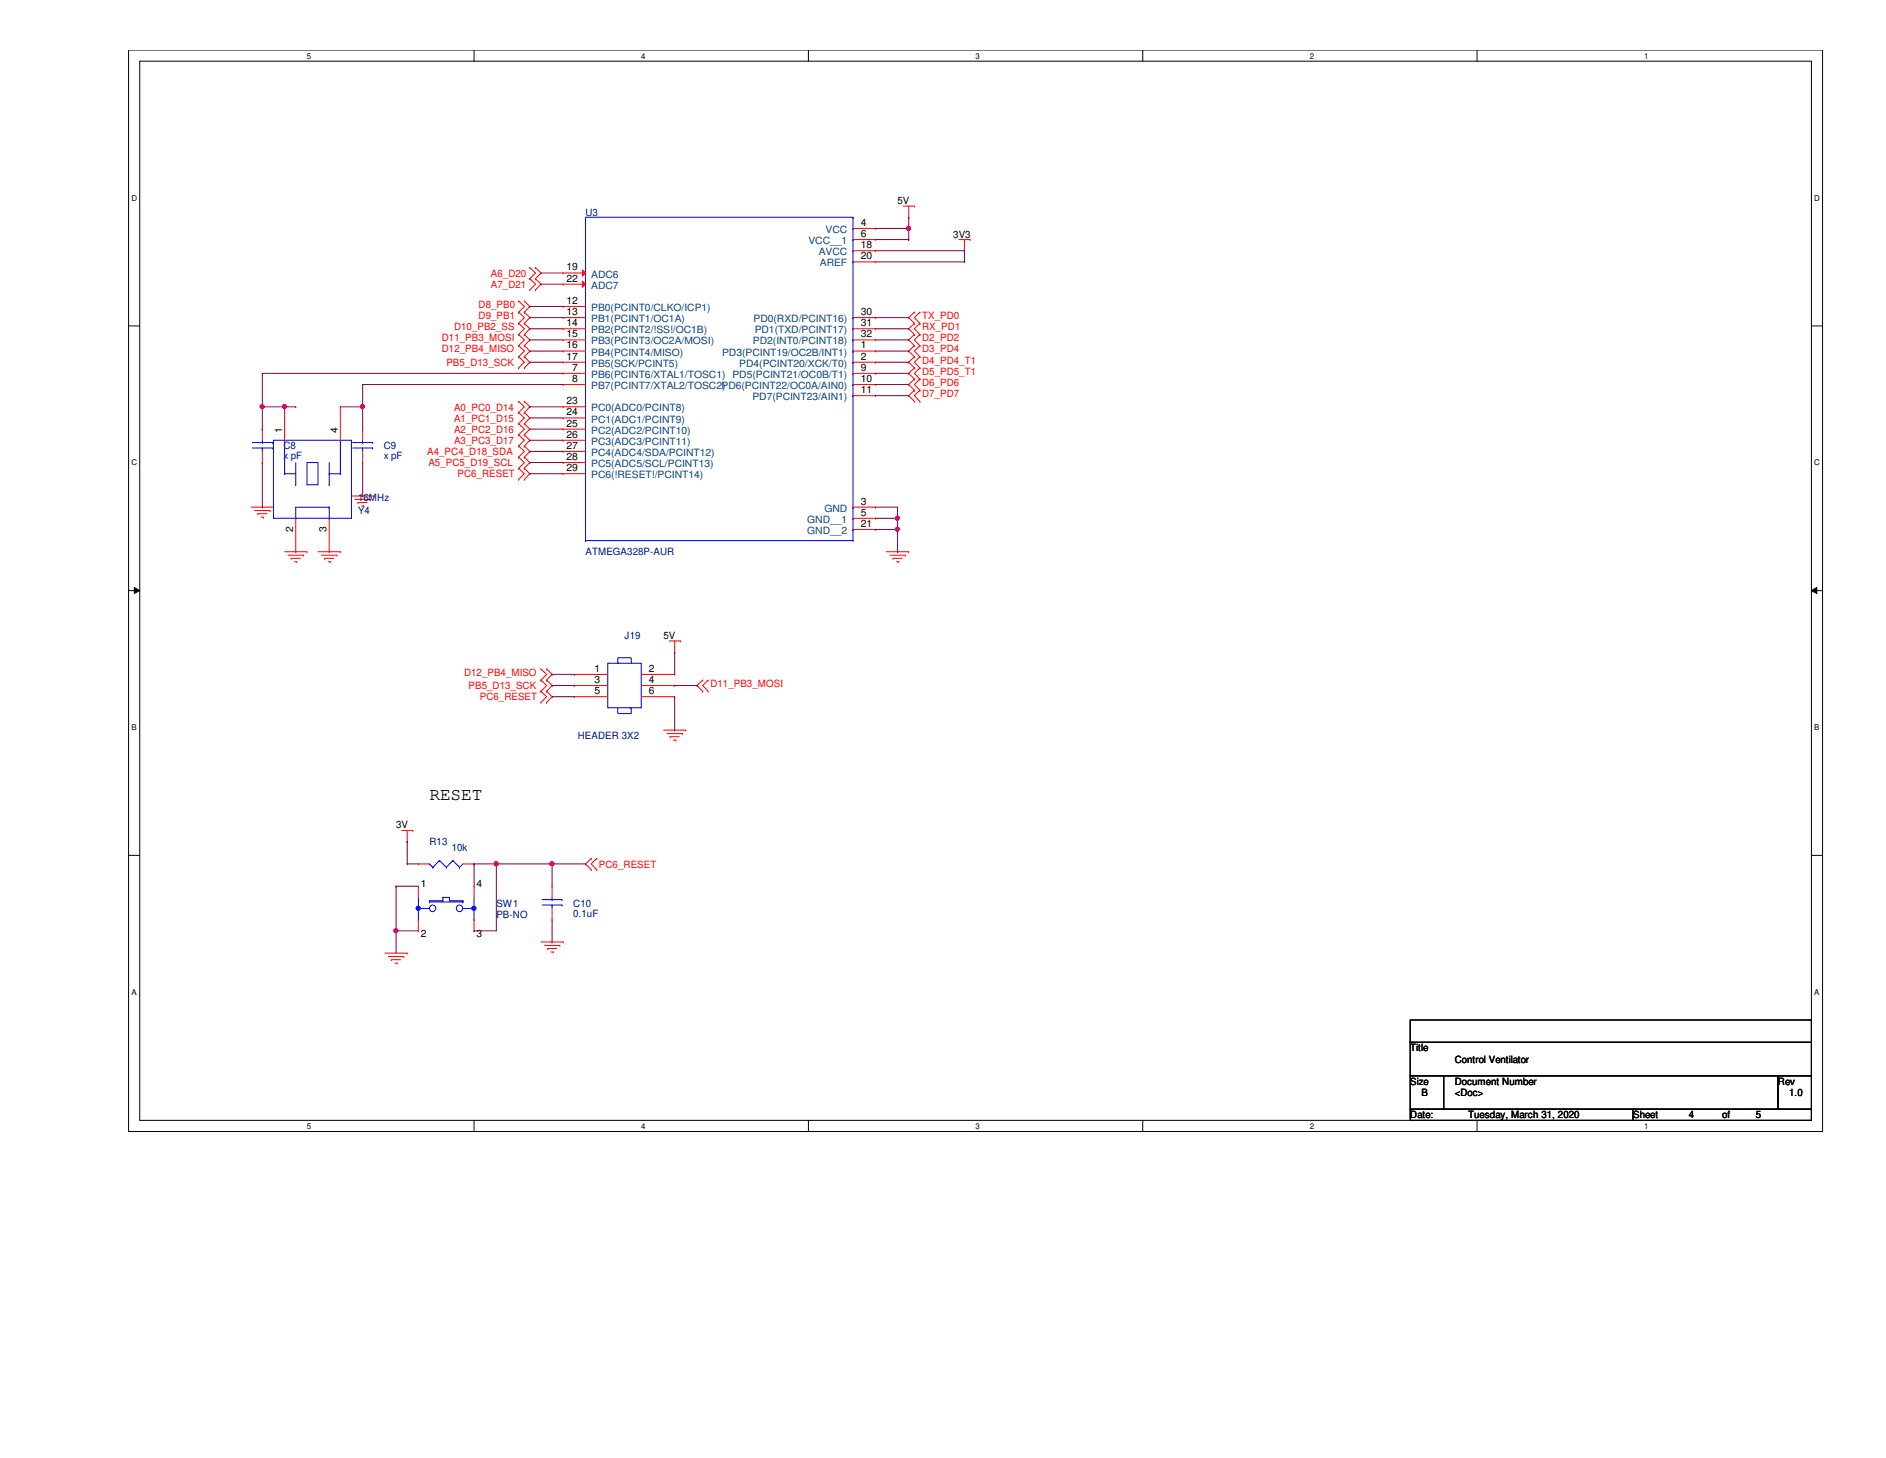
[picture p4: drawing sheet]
<svg xmlns="http://www.w3.org/2000/svg" width="279mm" height="216mm" viewBox="0 0 279 216" stroke-linecap="round" stroke-linejoin="round" font-family="sans-serif">
<path d="M19.1 7.4h250.9v160.2h-250.9zM20.7 9.1h247.7v156.8h-247.7z" fill="none" stroke="#000" stroke-width=".15"/>
<g fill="#fff">
<path d="M45.5 7.6h.6v1.3h-.6z"/>
<path d="M45.5 166.1h.6v1.3h-.6z"/>
</g>
<path d="M70.2 7.4v1.7M70.2 165.9v1.7" fill="none" stroke="#000" stroke-width=".15"/>
<g fill="#fff">
<path d="M95 7.6h.6v1.3h-.6z"/>
<path d="M95 166.1h.6v1.3h-.6z"/>
</g>
<path d="M119.8 7.4v1.7M119.8 165.9v1.7" fill="none" stroke="#000" stroke-width=".15"/>
<g fill="#fff">
<path d="M144.5 7.6h.6v1.3h-.6z"/>
<path d="M144.5 166.1h.6v1.3h-.6z"/>
</g>
<path d="M169.3 7.4v1.7M169.3 165.9v1.7" fill="none" stroke="#000" stroke-width=".15"/>
<g fill="#fff">
<path d="M194.1 7.6h.5v1.3h-.5z"/>
<path d="M194.1 166.1h.5v1.3h-.5z"/>
</g>
<path d="M218.8 7.4v1.7M218.8 165.9v1.7" fill="none" stroke="#000" stroke-width=".15"/>
<g fill="#fff">
<path d="M243.6 7.6h.6v1.3h-.6z"/>
<path d="M243.6 166.1h.6v1.3h-.6z"/>
<path d="M19.5 28.7h.8v1.3h-.8z"/>
<path d="M268.8 28.7h.8v1.3h-.8z"/>
<path d="M19.5 67.9h.8v1.3h-.8z"/>
<path d="M268.8 67.9h.8v1.3h-.8z"/>
</g>
<path d="M19.1 48.3h1.6M268.4 48.3h1.6" fill="none" stroke="#000" stroke-width=".15"/>
<g fill="#fff">
<path d="M19.5 107.1h.7v1.3h-.7z"/>
<path d="M268.8 107.1h.7v1.3h-.7z"/>
</g>
<path d="M19.1 87.5h1.6M19.9 87l.8 .5-.8 .4zM268.4 87.5l.8-.5v.9zM268.4 87.5h1.6" fill="none" stroke="#000" stroke-width=".15"/>
<path d="M19.9 87l.8 .5-.8 .4zM268.4 87.5l.8-.5v.9z" fill="#000"/>
<g fill="#fff">
<path d="M19.5 146.3h.7v1.3h-.7z"/>
<path d="M268.8 146.3h.7v1.3h-.7z"/>
</g>
<path d="M19.1 126.7h1.6M268.4 126.7h1.6M208.9 151h59.5v3.3h-59.5zM208.9 154.3h59.5v5h-59.5zM208.9 159.3h5v5h-5zM213.9 159.3h49.5v5h-49.5zM263.4 159.3h5v5h-5zM208.9 164.3h33v1.6h-33zM241.9 164.3h26.5v1.6h-26.5z" fill="none" stroke="#000" stroke-width=".15"/>
<g fill="none" stroke="#f00" stroke-width=".15">
<path d="M78.5 39.6h.1M78.5 39.6l.8 .8-.8 .9M79.3 39.6h.1M79.3 39.6l.8 .8-.8 .9M126.4 35.5h3.3M126.4 33.8h3.3M126.4 37.1h3.3M129.7 33.8h.1M129.7 35.5h.1M129.7 37.1h.1M133.8 30.5h1.7M134.6 32.2h.1"/>
<path d="M134.6 30.5v1.7M135.5 30.5h.1M142.1 35.5h1.6M142.9 37.1h.1M142.9 35.5v1.6M143.7 35.5h.1M76.8 54.5h.1M76.8 52.8h.1M76.8 51.2h.1M76.8 49.5h.1M76.8 47.9h.1M76.8 59.4h.1"/>
<path d="M76.8 46.2h.1M76.8 44.6h.1M76.8 52.8l.9 .8-.9 .9M76.8 51.2l.9 .8-.9 .8M76.8 49.5l.9 .8-.9 .9M76.8 47.9l.9 .8-.9 .8M76.8 59.4l.9 .8-.9 .9M76.8 46.2l.9 .8-.9 .9M76.8 44.6l.9 .8-.9 .8M77.7 52.8h.1M77.7 54.5h.1M77.7 51.2h.1"/>
<path d="M77.7 49.5h.1M77.7 47.9h.1M77.7 59.4h.1M77.7 46.2h.1M77.7 44.6h.1M77.7 52.8l.8 .8-.8 .9M77.7 51.2l.8 .8-.8 .8M77.7 49.5l.8 .8-.8 .9M77.7 47.9l.8 .8-.8 .8M77.7 59.4l.8 .8-.8 .9M77.7 46.2l.8 .8-.8 .9M77.7 44.6l.8 .8-.8 .8"/>
<path d="M78.5 41.3h.1M78.5 42.9h.1M78.5 41.3l.8 .8-.8 .8M79.3 41.3h.1M79.3 42.9h.1M79.3 41.3l.8 .8-.8 .8M83.4 55.3h.1M83.4 56.9h.1M83.4 45.4h.1M83.4 47h.1M83.4 48.7h.1M83.4 50.3h.1"/>
<path d="M83.4 52h.1M83.4 53.6h.1M83.4 52h3.3M83.4 53.6h3.3M83.4 55.3h3.3M83.4 56.9h3.3M83.4 45.4h3.3M83.4 47h3.3M83.4 48.7h3.3M83.4 50.3h3.3M126.4 52h3.3M126.4 53.6h3.3"/>
<path d="M126.4 55.3h3.3M126.4 56.9h3.3M126.4 58.6h3.3M129.7 52h.1M129.7 53.6h.1M129.7 55.3h.1M129.7 56.9h.1M129.7 58.6h.1M135.5 59.4h.1M135.5 57.8h.1M135.5 56.1h.1M135.5 54.5h.1"/>
<path d="M135.5 52.8h.1M135.5 51.2h.1M135.5 49.5h.1M135.5 47.9h.1M135.5 46.2h.1M135.5 57.8l-.9 .8 .9 .8M135.5 56.1l-.9 .8 .9 .9M135.5 54.5l-.9 .8 .9 .8M135.5 52.8l-.9 .8 .9 .9M135.5 51.2l-.9 .8 .9 .8M135.5 49.5l-.9 .8 .9 .9M135.5 47.9l-.9 .8 .9 .8"/>
<path d="M135.5 46.2l-.9 .8 .9 .9M136.3 57.8h.1M136.3 59.4h.1M136.3 56.1h.1M136.3 54.5h.1M136.3 52.8h.1M136.3 51.2h.1M136.3 49.5h.1M136.3 47.9h.1M136.3 46.2h.1M136.3 57.8l-.8 .8 .8 .8M136.3 56.1l-.8 .8 .8 .9"/>
<path d="M136.3 54.5l-.8 .8 .8 .8M136.3 52.8l-.8 .8 .8 .9M136.3 51.2l-.8 .8 .8 .8M136.3 49.5l-.8 .8 .8 .9M136.3 47.9l-.8 .8 .8 .8M136.3 46.2l-.8 .8 .8 .9M37.2 75.1h3.3M37.7 75.6h2.3M38.2 76.1h.1M38.2 76.1h1.3M38.7 76.6h.3M39 76.6h.1"/>
<path d="M40 75.6h.1M40.5 75.1h.1M52.1 73.4h3.3M52.6 74h2.3M53 74.4h.1M53 74.4h1.4M53.6 74.9h.3M53.7 63.5h.1M53.7 68.5h.1M53.7 63.5v1.7M53.7 66.8v1.7M53.9 74.9h.1"/>
<path d="M54.9 74h.1M55.4 73.4h.1M76.8 61.1h.1M76.8 62.7h.1M76.8 64.4h.1M76.8 66h.1M76.8 67.7h.1M76.8 69.3h.1M76.8 71h.1M76.8 61.1l.9 .8-.9 .8M76.8 62.7l.9 .8-.9 .9M76.8 64.4l.9 .8-.9 .8"/>
<path d="M76.8 66l.9 .8-.9 .9M76.8 67.7l.9 .8-.9 .8M76.8 69.3l.9 .8-.9 .9M77.7 61.1h.1M77.7 62.7h.1M77.7 64.4h.1M77.7 66h.1M77.7 67.7h.1M77.7 69.3h.1M77.7 71h.1M77.7 61.1l.8 .8-.8 .8M77.7 62.7l.8 .8-.8 .9"/>
<path d="M77.7 64.4l.8 .8-.8 .8M77.7 66l.8 .8-.8 .9M77.7 67.7l.8 .8-.8 .8M77.7 69.3l.8 .8-.8 .9M126.4 75.1h3.3M126.4 76.7h3.3M129.7 75.1h.1M129.7 76.7h.1M42.2 81.7h3.3M42.7 82.2h2.3M43.1 82.7h.1M43.1 82.7h1.4"/>
<path d="M43.6 83.2h.4M44 83.2h.1M45 82.2h.1M45.5 81.7h.1M47.1 81.7h3.3M47.6 82.2h2.3M48.1 82.7h.1M48.1 82.7h1.3M48.6 83.2h.3M48.9 83.2h.1M49.9 82.2h.1M50.4 81.7h.1"/>
<path d="M80.1 99.1h.1M80.1 99.1l.9 .8-.9 .8M81 99.1h.1M81 99.1l.8 .8-.8 .8M99.1 94.9h1.7M99.9 96.6h.1M99.9 94.9v1.7M100.8 94.9h.1M131.3 81.7h3.3M131.8 82.2h2.3M132.3 82.7h.1M132.3 82.7h1.3"/>
<path d="M132.8 83.2h.3M133.1 83.2h.1M134.1 82.2h.1M134.6 81.7h.1M80.1 104h.1M80.1 102.4h.1M80.1 100.7h.1M80.1 102.4l.9 .8-.9 .8M80.1 100.7l.9 .8-.9 .9M81 102.4h.1M81 104h.1M81 100.7h.1"/>
<path d="M81 102.4l.8 .8-.8 .8M81 100.7l.8 .8-.8 .9M98.3 108.1h3.3M98.8 108.6h2.3M99.3 109.1h.1M99.3 109.1h1.3M99.8 109.6h.3M100.1 109.6h.1M101.1 108.6h.1M101.6 108.1h.1M104.1 102.4h.1M104.1 100.7h.1"/>
<path d="M104.1 100.7l-.8 .8 .8 .9M104.9 100.7h.1M104.9 102.4h.1M104.9 100.7l-.8 .8 .8 .9M59.5 123h1.7M60.3 124.6h.1M60.3 123v1.6M61.2 123h.1M62 127.9h.1M62 127.9h1.6M68.6 127.9h1.6M70.2 127.9h.1"/>
<path d="M80.1 139.5h3.3M80.6 140h2.3M82.9 140h.1M83.4 139.5h.1M87.6 127.1h.1M87.6 128.8h.1M87.6 127.1l-.9 .8 .9 .9M88.4 128.8h.1M88.4 127.1h.1M88.4 127.1l-.8 .8 .8 .9M57 141.1h3.3M57.5 141.6h2.3"/>
<path d="M58 142.1h.1M58 142.1h1.4M58.5 142.6h.3M58.8 142.6h.1M59.8 141.6h.1M60.3 141.1h.1M81.1 140.5h.1M81.1 140.5h1.4M81.6 141h.4M82 141h.1"/>
</g>
<g fill="none" stroke="#00f" stroke-width=".15">
<path d="M86.7 32.2h.1M86.7 32.2h39.7M86.7 32.2v47.9M126.4 32.2h.1M126.4 33.8h.1M126.4 37.1h.1M126.4 38.8h.1M126.4 35.5h.1M126.4 32.2v47.9M86.7 55.3h.1M86.7 56.9h.1M86.7 45.4h.1"/>
<path d="M86.7 47h.1M86.7 48.7h.1M86.7 50.3h.1M86.7 52h.1M86.7 53.6h.1M86.7 40.4h.1M86.7 42.1h.1M126.4 52h.1M126.4 53.6h.1M126.4 55.3h.1M126.4 56.9h.1M126.4 58.6h.1"/>
<path d="M126.4 47h.1M126.4 48.7h.1M126.4 50.3h.1M52.2 66.3h3M52.2 65.5h3M53.7 65.5h.1M53.7 66.3h.1M53.7 65.2v.3M53.7 66.3v.5M55.2 66.3h.1M55.2 65.5h.1M86.7 60.2h.1"/>
<path d="M86.7 61.9h.1M86.7 63.5h.1M86.7 65.2h.1M86.7 66.8h.1M86.7 68.5h.1M86.7 70.1h.1M126.4 75.1h.1M126.4 76.7h.1M126.4 78.4h.1M86.7 80.1h.1M86.7 80.1h39.7M126.4 80.1h.1"/>
<path d="M63.6 127.9h.1M63.6 127.9l.5 .5M64.1 128.4h.1M65.1 127.4h.1M65.1 127.4l1 1M65.1 127.4l-1 1M66.1 128.4h.1M67.1 127.4h.1M67.1 127.4l1 1M67.1 127.4l-1 1M68.1 128.4h.1M68.6 127.9l-.5 .5"/>
</g>
<path d="M86.3 40l.4 .4-.4 .5z" fill="#f00"/>
<path d="M86.3 40l.4 .4-.4 .5zM126.4 38.8h3.3M129.7 38.8h.1M83.4 40.4h.1M83.4 40.4h3.3M126.4 78.4h3.3M129.7 78.4h.1" fill="none" stroke="#f00" stroke-width=".15"/>
<path d="M86.3 41.6l.4 .5-.4 .4z" fill="#f00"/>
<g fill="none" stroke="#f00" stroke-width=".15">
<path d="M83.4 42.1h.1M83.4 42.1h3.3M86.3 41.6l.4 .5-.4 .4zM126.4 47h3.3M126.4 48.7h3.3M126.4 50.3h3.3M129.7 47h.1M129.7 48.7h.1M129.7 50.3h.1M83.4 60.2h.1M83.4 61.9h.1M83.4 63.5h.1"/>
<path d="M83.4 65.2h.1M83.4 66.8h.1M83.4 68.5h.1M83.4 70.1h.1M83.4 60.2h3.3M83.4 61.9h3.3M83.4 63.5h3.3M83.4 65.2h3.3M83.4 66.8h3.3M83.4 68.5h3.3M83.4 70.1h3.3"/>
</g>
<g fill="none" stroke="#00f" stroke-width=".15">
<path d="M62 134.5h.1M62 136.2h.1M62 134.5h1.6M62 132.9v3.3M63.6 133.4h.1M63.6 133.6h.1M63.6 133.6h5M63.6 133.4h2M63.6 133.4v.2M65.6 132.9h.1M65.6 133.4h.1M65.6 132.9h1"/>
<path d="M65.6 132.9v.5M66.6 133.4h.1M66.6 132.9h.1M66.6 133.4h2M66.6 132.9v.5M68.6 133.6h.1M68.6 133.4h.1M68.6 133.4v.2M68.6 134.5h1.6M70.2 134.5h.1M70.2 136.2h.1M70.2 132.9v3.3"/>
<circle cx="64.1" cy="134.5" r=".48"/>
<circle cx="68.1" cy="134.5" r=".48"/>
</g>
<circle cx="70.2" cy="134.5" r=".32" fill="#00f"/>
<circle cx="70.2" cy="134.5" r=".32" fill="none" stroke="#00f" stroke-width=".15"/>
<circle cx="62" cy="134.5" r=".32" fill="#00f"/>
<g fill="none" stroke="#00f" stroke-width=".15">
<path d="M37.4 66.3h2.9M37.4 65.5h2.9M38.9 65.5h.1M38.9 66.3h.1M38.9 65.2v.3M38.9 66.3v.5M40.3 66.3h.1M40.3 65.5h.1M40.5 65.2h11.6v11.5h-11.6zM42.2 70.1h.1M42.2 65.2v4.9M42.2 70.1h1.6"/>
<path d="M43.8 71.8h.1M43.8 76.7h.1M43.8 68.5v3.3M45.5 68.5h1.6v3.3h-1.6zM48.8 71.8h.1M48.8 70.1h.1M48.8 76.7h.1M48.8 75.1h.1M48.8 75.1h-5v1.6M48.8 68.5v3.3M48.8 75.1v1.6M48.8 70.1h1.6"/>
<path d="M50.4 70.1h.1M50.4 65.2v4.9M90 98.2h5v6.6h-5zM91.7 98.2h-.2v-.8h2v.8M91.5 104.8v.9h2v-.9h-.2M80.3 134h3M80.3 133.2h3M81.8 133.2h.1M81.8 134h.1M81.8 132.9v.3M81.8 134v.5M83.3 134h.1"/>
<path d="M83.3 133.2h.1"/>
<circle cx="62" cy="134.5" r=".32"/>
</g>
<g fill="none" stroke="#f00" stroke-width=".15">
<path d="M38.9 63.5h.1M38.9 68.5h.1M38.9 63.5v1.7M38.9 66.8v1.7M42.2 60.2h.1M42.2 60.2v5M43.8 76.7v5M48.8 76.7v5M50.4 60.2h.1M50.4 60.2v5M43.8 81.7h.1M48.8 81.7h.1"/>
<path d="M85.1 99.9h.1M85.1 99.9h4.9M95 99.9h4.9M99.9 99.9h.1M85.1 101.5h.1M85.1 103.2h.1M85.1 101.5h4.9M85.1 103.2h4.9M95 101.5h4.9M95 103.2h4.9M99.9 101.5h.1M99.9 103.2h.1"/>
<path d="M62 131.2h.1M62 137.8h.1M62 131.2v1.7M62 136.2v1.6M70.2 131.2h.1M70.2 137.8h.1M70.2 131.2v1.7M70.2 136.2v1.6M81.8 131.2h.1M81.8 136.2h.1M81.8 131.2v1.7M81.8 134.5v1.7"/>
</g>
<path d="M134.6 32.2h.1M134.6 32.2v1.6" fill="none" stroke="#800040" stroke-width=".15"/>
<circle cx="134.6" cy="33.8" r=".32" fill="#f0f"/>
<circle cx="134.6" cy="33.8" r=".32" fill="none" stroke="#f0f" stroke-width=".15"/>
<g fill="none" stroke="#800040" stroke-width=".15">
<path d="M129.7 33.8h4.9M129.7 38.8h13.2M129.7 37.1h13.2M129.7 35.5h4.9M134.6 33.8h.1M134.6 35.5h.1M134.6 33.8v1.7M142.9 38.8h.1M142.9 37.1h.1M142.9 37.1v1.7M78.5 52h.1M78.5 50.3h.1"/>
<path d="M78.5 48.7h.1M78.5 47h.1M78.5 45.4h.1M78.5 52h4.9M78.5 50.3h4.9M78.5 48.7h4.9M78.5 47h4.9M78.5 45.4h4.9M80.1 40.4h.1M80.1 42.1h.1M80.1 40.4h3.3M80.1 42.1h3.3"/>
<path d="M129.7 52h4.9M129.7 50.3h4.9M129.7 48.7h4.9M129.7 47h4.9M129.7 58.6h4.9M129.7 56.9h4.9M129.7 55.3h4.9M129.7 53.6h4.9M134.6 58.6h.1M134.6 56.9h.1M134.6 55.3h.1M134.6 53.6h.1"/>
<path d="M134.6 52h.1M134.6 50.3h.1M134.6 48.7h.1M134.6 47h.1M78.5 60.2h.1M78.5 61.9h.1M78.5 63.5h.1M78.5 65.2h.1M78.5 66.8h.1M78.5 68.5h.1M78.5 70.1h.1M78.5 60.2h4.9"/>
<path d="M78.5 61.9h4.9M78.5 63.5h4.9M78.5 65.2h4.9M78.5 66.8h4.9M78.5 68.5h4.9M78.5 70.1h4.9M129.7 75.1h3.3M133 75.1h.1M133 76.7h.1M133 75.1v1.6"/>
</g>
<circle cx="132.9" cy="76.7" r=".32" fill="#f0f"/>
<circle cx="132.9" cy="76.7" r=".32" fill="none" stroke="#f0f" stroke-width=".15"/>
<path d="M129.7 76.7h3.3M129.7 78.4h3.3M133 76.7h.1M133 78.4h.1M133 76.7v1.7" fill="none" stroke="#800040" stroke-width=".15"/>
<circle cx="132.9" cy="78.4" r=".32" fill="#f0f"/>
<circle cx="132.9" cy="78.4" r=".32" fill="none" stroke="#f0f" stroke-width=".15"/>
<path d="M38.9 55.3h.1M38.9 55.3h44.5M38.9 55.3v4.9M78.5 53.6h.1M78.5 53.6h4.9M38.9 60.2h.1M38.9 60.2h3.3M42.2 60.2h.1M133 78.4v3.3M133 81.7h.1" fill="none" stroke="#800040" stroke-width=".15"/>
<circle cx="38.8" cy="60.2" r=".32" fill="#f0f"/>
<circle cx="38.8" cy="60.2" r=".32" fill="none" stroke="#f0f" stroke-width=".15"/>
<circle cx="42.1" cy="60.2" r=".32" fill="#f0f"/>
<circle cx="42.1" cy="60.2" r=".32" fill="none" stroke="#f0f" stroke-width=".15"/>
<path d="M38.9 63.5h.1M38.9 60.2v3.3M50.4 60.2h3.3M53.7 60.2h.1" fill="none" stroke="#800040" stroke-width=".15"/>
<circle cx="53.7" cy="60.2" r=".32" fill="#f0f"/>
<circle cx="53.7" cy="60.2" r=".32" fill="none" stroke="#f0f" stroke-width=".15"/>
<g fill="none" stroke="#800040" stroke-width=".15">
<path d="M53.7 56.9h.1M53.7 56.9v6.6M53.7 56.9h29.7M38.9 75.1h.1M38.9 68.5v6.6M53.7 60.2h.1M53.7 73.4h.1M53.7 68.5v4.9M81.8 99.9h.1M81.8 99.9h3.3M99.9 96.6h.1M99.9 96.6v3.3"/>
<path d="M81.8 103.2h.1M81.8 101.5h.1M81.8 103.2h3.3M81.8 101.5h3.3M99.9 108.1h.1M99.9 103.2v4.9M99.9 101.5h3.4M103.3 101.5h.1M60.3 124.6h.1M60.3 127.9h.1M60.3 124.6v3.3M60.3 127.9h1.7"/>
<path d="M70.2 127.9h.1M70.2 127.9h3.3M70.2 127.9v3.3M73.5 127.9h.1M73.5 127.9v9.9"/>
</g>
<circle cx="73.5" cy="127.9" r=".32" fill="#f0f"/>
<circle cx="73.5" cy="127.9" r=".32" fill="none" stroke="#f0f" stroke-width=".15"/>
<path d="M58.7 131.2h.1M58.7 137.8h.1M58.7 131.2h3.3M58.7 131.2v9.9M73.5 127.9h8.3M81.8 127.9h.1" fill="none" stroke="#800040" stroke-width=".15"/>
<circle cx="58.6" cy="137.8" r=".32" fill="#f0f"/>
<circle cx="58.6" cy="137.8" r=".32" fill="none" stroke="#f0f" stroke-width=".15"/>
<path d="M58.7 137.8h.1M58.7 137.8h3.3M70.2 137.8h.1M70.2 137.8h3.3M81.8 139.5h.1M81.8 127.9h.1M81.8 127.9v3.3M81.8 136.2v3.3" fill="none" stroke="#800040" stroke-width=".15"/>
<circle cx="81.8" cy="127.9" r=".32" fill="#f0f"/>
<circle cx="81.8" cy="127.9" r=".32" fill="none" stroke="#f0f" stroke-width=".15"/>
<path d="M42.2 60.2h1.6M43.8 60.2h.1M81.8 127.9h4.9M86.7 127.9h.1" fill="none" stroke="#800040" stroke-width=".15"/>
<circle cx="134.6" cy="33.8" r=".32" fill="#f0f"/>
<circle cx="134.6" cy="33.8" r=".32" fill="none" stroke="#f0f" stroke-width=".15"/>
<circle cx="132.9" cy="76.7" r=".32" fill="#f0f"/>
<circle cx="132.9" cy="76.7" r=".32" fill="none" stroke="#f0f" stroke-width=".15"/>
<circle cx="132.9" cy="78.4" r=".32" fill="#f0f"/>
<circle cx="132.9" cy="78.4" r=".32" fill="none" stroke="#f0f" stroke-width=".15"/>
<circle cx="38.8" cy="60.2" r=".32" fill="#f0f"/>
<circle cx="38.8" cy="60.2" r=".32" fill="none" stroke="#f0f" stroke-width=".15"/>
<circle cx="42.1" cy="60.2" r=".32" fill="#f0f"/>
<circle cx="42.1" cy="60.2" r=".32" fill="none" stroke="#f0f" stroke-width=".15"/>
<circle cx="53.7" cy="60.2" r=".32" fill="#f0f"/>
<circle cx="53.7" cy="60.2" r=".32" fill="none" stroke="#f0f" stroke-width=".15"/>
<circle cx="73.5" cy="127.9" r=".32" fill="#f0f"/>
<circle cx="73.5" cy="127.9" r=".32" fill="none" stroke="#f0f" stroke-width=".15"/>
<circle cx="58.6" cy="137.8" r=".32" fill="#f0f"/>
<circle cx="58.6" cy="137.8" r=".32" fill="none" stroke="#f0f" stroke-width=".15"/>
<circle cx="81.8" cy="127.9" r=".32" fill="#f0f"/>
<circle cx="81.8" cy="127.9" r=".32" fill="none" stroke="#f0f" stroke-width=".15"/>
<text font-size="2.6" x="63.6" y="118.5">RESET</text>
<g font-size="1.5" fill="#000080">
<text x="86.7" y="32">U3</text>
<text x="42" y="66.5">C8</text>
<text x="42" y="68">x pF</text>
<text x="56.9" y="66.5">C9</text>
<text x="56.9" y="68">x pF</text>
<text x="53" y="76.1">Y4</text>
<text x="53" y="74.1">16MHz</text>
<text x="86.7" y="82.3">ATMEGA328P-AUR</text>
<text x="92.5" y="94.6">J19</text>
<text x="85.6" y="109.5">HEADER 3X2</text>
<text x="63.6" y="125.2">R13</text>
<text x="66.9" y="126">10k</text>
<text x="73.5" y="134.2">SW1</text>
<text x="73.5" y="135.9">PB-NO</text>
<text x="84.9" y="134.2">C10</text>
<text x="84.9" y="135.7">0.1uF</text>
</g>
<g font-size="1.5" fill="#004080">
<text x="122.3" y="34.5">VCC</text>
<text x="87.6" y="41.1">ADC6</text>
<text x="119.8" y="36.2">VCC__1</text>
<text x="121.3" y="37.8">AVCC</text>
<text x="121.5" y="39.5">AREF</text>
<text x="87.6" y="46.1">PB0(PCINT0/CLKO/ICP1)</text>
<text x="87.6" y="47.7">PB1(PCINT1/OC1A)</text>
<text x="87.6" y="42.8">ADC7</text>
<text x="111.6" y="47.7">PD0(RXD/PCINT16)</text>
<text x="87.6" y="49.4">PB2(PCINT2/!SS!/OC1B)</text>
<text x="87.6" y="51">PB3(PCINT3/OC2A/MOSI)</text>
<text x="87.6" y="52.7">PB4(PCINT4/MISO)</text>
<text x="107" y="52.7">PD3(PCINT19/OC2B/INT1)</text>
<text x="111.5" y="51">PD2(INT0/PCINT18)</text>
<text x="111.8" y="49.4">PD1(TXD/PCINT17)</text>
<text x="87.6" y="56">PB6(PCINT6/XTAL1/TOSC1) PD5(PCINT21/OC0B/T1)</text>
<text x="87.6" y="57.6">PB7(PCINT7/XTAL2/TOSC2)PD6(PCINT22/OC0A/AIN0)</text>
<text x="87.6" y="54.3">PB5(SCK/PCINT5)</text>
<text x="109.5" y="54.3">PD4(PCINT20/XCK/T0)</text>
<text x="111.5" y="59.3">PD7(PCINT23/AIN1)</text>
<text x="87.6" y="60.9">PC0(ADC0/PCINT8)</text>
<text x="87.6" y="62.6">PC1(ADC1/PCINT9)</text>
<text x="87.6" y="64.2">PC2(ADC2/PCINT10)</text>
<text x="87.6" y="65.9">PC3(ADC3/PCINT11)</text>
<text x="87.6" y="67.5">PC4(ADC4/SDA/PCINT12)</text>
<text x="87.6" y="69.2">PC5(ADC5/SCL/PCINT13)</text>
<text x="87.6" y="70.8">PC6(!RESET!/PCINT14)</text>
<text x="119.6" y="77.4">GND__1</text>
<text x="122.1" y="75.8">GND</text>
<text x="119.6" y="79.1">GND__2</text>
</g>
<g font-size="1.5">
<text x="127.5" y="33.4">4</text>
<text x="127.5" y="35.1">6</text>
<text x="133" y="30.2">5V</text>
<text x="141.2" y="35.2">3V3</text>
<text x="83.9" y="40">19</text>
<text x="83.9" y="41.7">22</text>
<text x="127.5" y="36.7">18</text>
<text x="127.5" y="38.4">20</text>
<text x="83.9" y="45">12</text>
<text x="83.9" y="46.7">13</text>
<text x="127.5" y="46.7">30</text>
<text x="83.9" y="48.3">14</text>
<text x="83.9" y="50">15</text>
<text x="83.9" y="51.6">16</text>
<text x="83.9" y="53.3">17</text>
<text x="127.5" y="51.6">1</text>
<text x="127.5" y="53.3">2</text>
<text x="127.5" y="48.3">31</text>
<text x="127.5" y="50">32</text>
<text x="83.9" y="59.9">23</text>
<text x="84.8" y="54.9">7</text>
<text x="84.8" y="56.6">8</text>
<text x="127.5" y="54.9">9</text>
<text x="127.5" y="56.6">10</text>
<text x="127.5" y="58.2">11</text>
<text x="41.8" y="64" transform="rotate(-90 41.8 64)">1</text>
<text x="50" y="64" transform="rotate(-90 50 64)">4</text>
<text x="83.9" y="61.5">24</text>
<text x="83.9" y="63.2">25</text>
<text x="83.9" y="64.8">26</text>
<text x="83.9" y="66.5">27</text>
<text x="83.9" y="68.1">28</text>
<text x="83.9" y="69.8">29</text>
<text x="127.5" y="74.7">3</text>
<text x="127.5" y="76.4">5</text>
<text x="43.4" y="78.7" transform="rotate(-90 43.4 78.7)">2</text>
<text x="48.4" y="78.7" transform="rotate(-90 48.4 78.7)">3</text>
<text x="127.5" y="78">21</text>
<text x="98.3" y="94.6">5V</text>
<text x="88.1" y="99.5">1</text>
<text x="88.1" y="101.1">3</text>
<text x="96.1" y="99.5">2</text>
<text x="96.1" y="101.1">4</text>
<text x="88.1" y="102.8">5</text>
<text x="96.1" y="102.8">6</text>
<text x="58.7" y="122.7">3V</text>
<text x="62.4" y="131.4">1</text>
<text x="70.6" y="131.4">4</text>
<text x="62.4" y="138.7">2</text>
<text x="70.6" y="138.7">3</text>
<text x="208.9" y="155.7">Title</text>
<text x="208.9" y="160.7">Size</text>
<text x="215.5" y="160.7">Document Number</text>
<text x="215.5" y="157.4">Control Ventilator</text>
<text x="263.4" y="160.7">Rev</text>
<text x="208.9" y="165.6">Date:</text>
<text x="210.6" y="162.3">B</text>
<text x="215.5" y="162.3">&lt;Doc&gt;</text>
<text x="217.5" y="165.6">Tuesday, March 31, 2020</text>
<text x="241.9" y="165.6">Sheet</text>
<text x="250.2" y="165.6">4</text>
<text x="255.1" y="165.6">of</text>
<text x="260.1" y="165.6">5</text>
<text x="265" y="162.3">1.0</text>
</g>
<g font-size="1.5" fill="#f00">
<text x="72.7" y="41">A6_D20</text>
<text x="70.9" y="47.2">D9_PB1</text>
<text x="70.9" y="45.6">D8_PB0</text>
<text x="72.7" y="42.6">A7_D21</text>
<text x="136.6" y="47.2">TX_PD0</text>
<text x="65.4" y="52.2">D12_PB4_MISO</text>
<text x="65.4" y="50.5">D11_PB3_MOSI</text>
<text x="67.3" y="48.9">D10_PB2_SS</text>
<text x="136.6" y="53.8">D4_PD4_T1</text>
<text x="136.6" y="52.2">D3_PD4</text>
<text x="136.6" y="50.5">D2_PD2</text>
<text x="136.6" y="48.9">RX_PD1</text>
<text x="66.1" y="54.2">PB5_D13_SCK</text>
<text x="136.6" y="58.8">D7_PD7</text>
<text x="136.6" y="57.1">D6_PD6</text>
<text x="136.6" y="55.5">D5_PD5_T1</text>
<text x="67.3" y="60.8">A0_PC0_D14</text>
<text x="67.3" y="62.4">A1_PC1_D15</text>
<text x="67.3" y="64.1">A2_PC2_D16</text>
<text x="67.3" y="65.7">A3_PC3_D17</text>
<text x="63.3" y="67.4">A4_PC4_D18_SDA</text>
<text x="63.5" y="69">A5_PC5_D19_SCL</text>
<text x="67.8" y="70.7">PC6_RESET</text>
<text x="68.7" y="100.1">D12_PB4_MISO</text>
<text x="105.2" y="101.7">D11_PB3_MOSI</text>
<text x="69.4" y="102.1">PB5_D13_SCK</text>
<text x="71.1" y="103.7">PC6_RESET</text>
<text x="88.7" y="128.5">PC6_RESET</text>
</g>
<g font-size="1.2">
<text x="45.5" y="8.7">5</text>
<text x="95" y="8.7">4</text>
<text x="144.5" y="8.7">3</text>
<text x="194.1" y="8.7">2</text>
<text x="243.6" y="8.7">1</text>
<text x="19.5" y="29.7">D</text>
<text x="268.8" y="29.7">D</text>
<text x="19.5" y="68.9">C</text>
<text x="268.8" y="68.9">C</text>
<text x="19.5" y="108.1">B</text>
<text x="268.8" y="108.1">B</text>
<text x="19.5" y="147.3">A</text>
<text x="268.8" y="147.3">A</text>
<text x="45.5" y="167.2">5</text>
<text x="95" y="167.2">4</text>
<text x="144.5" y="167.2">3</text>
<text x="194.1" y="167.2">2</text>
<text x="243.6" y="167.2">1</text>
</g>
</svg>
